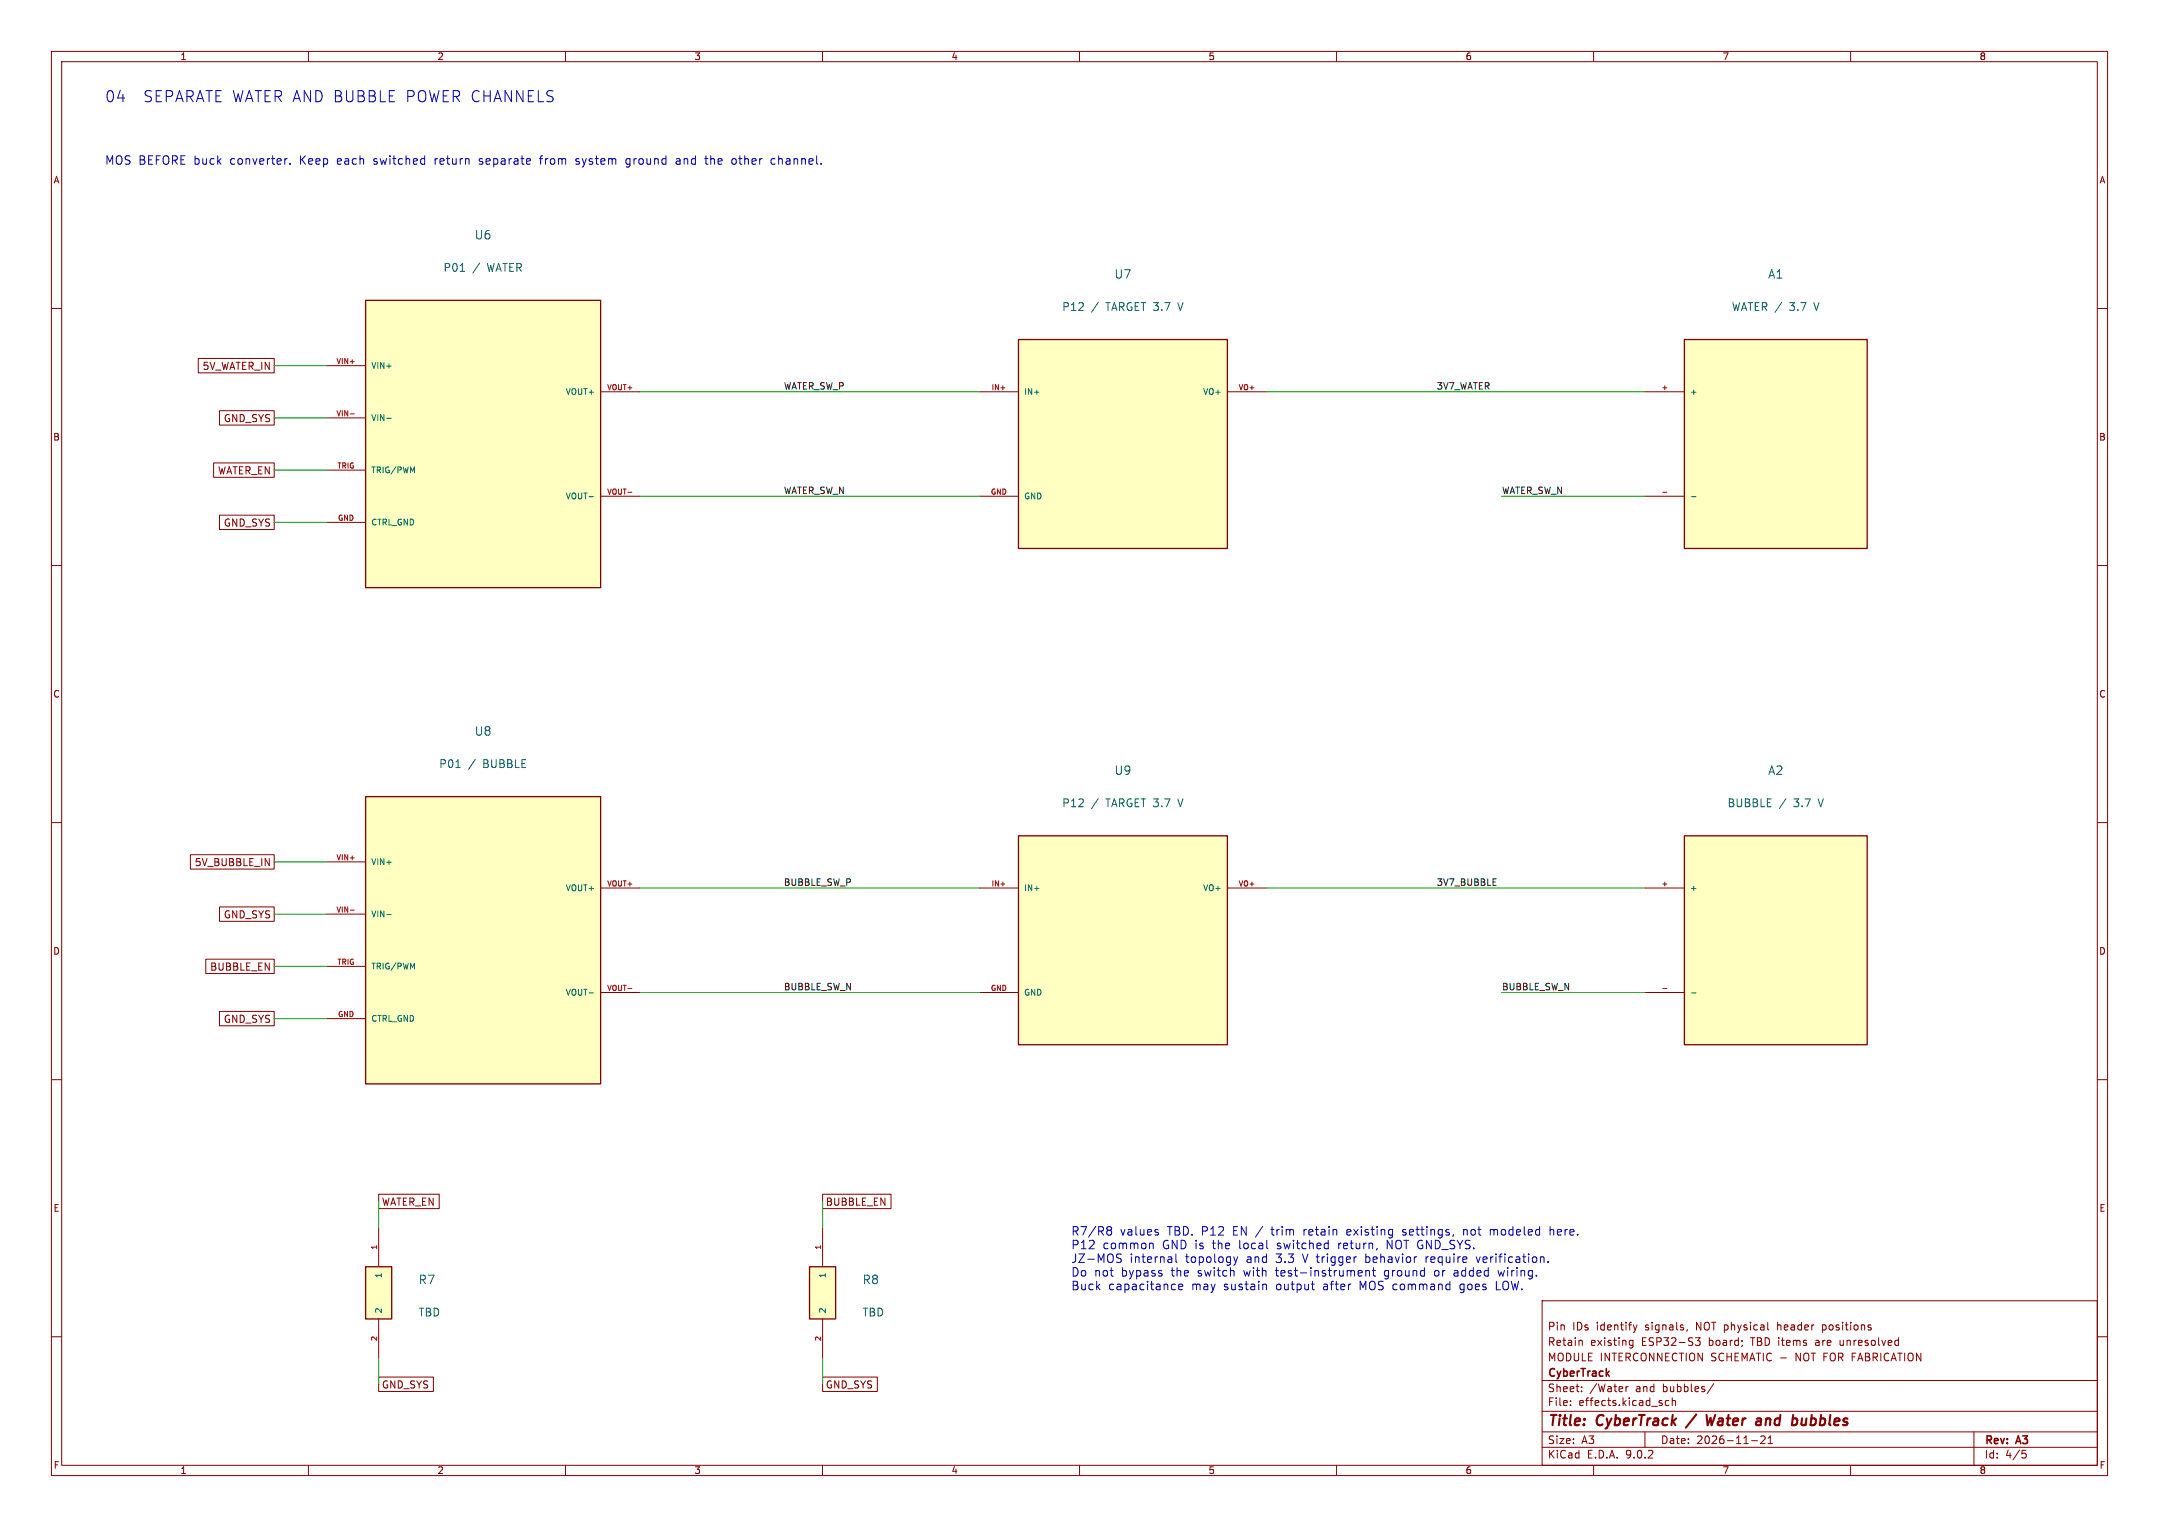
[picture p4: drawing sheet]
<svg xmlns="http://www.w3.org/2000/svg" width="420mm" height="297mm" viewBox="0 0 420 297" stroke-linecap="round" stroke-linejoin="round" font-family="sans-serif">
<g fill="none" stroke="#840000" stroke-width=".19">
<path d="M10 10h400v277h-400zM12 12h396v273h-396zM60 10v2M110 10v2M160 10v2M210 10v2M260 10v2M310 10v2M360 10v2M10 60h2M408 60h2M10 110h2"/>
<path d="M408 110h2M10 160h2M408 160h2M10 210h2M408 210h2M300 253h108v32h-108zM317.7 257.7l.4 1M318.1 258.7l-.2 .4M318.4 257.7l-.3 1M328.2 258.6l-.1 .3M343.9 258.5l.2 .2M354.5 257.7v1.5"/>
<path d="M354.5 258.6l.2 .1M354.7 257.7l-.2 .1M10 260h2M300 278.5h108M300 274.5h108M300 268.5h108M305.5 273.2v.2M305.5 272.5v.1M307.6 260.7l.2 .2v.8M307.7 270.5v.2M307.7 269.8v.1M316.3 269.7v1"/>
<path d="M316.7 269.7l-.3 .1-.1 .2M317 261.5l.2 .2 .5-.1M317.7 260.7v1.2l-.3 .3-.4-.1M317.7 260.8l-.5-.1-.2 .1M320 278.5v3M324.7 272.5l-.5-.1-.3 .3 .2 .6h.6M325.3 272.5l.2-.1 .4 .1v.9M325.3 271.9v1.5M329.8 260.2h.9l-.5 .6 .5 .1v.6l-.3 .2-.6-.2M333.4 269.1l-1.3 1.9M342.5 279.4l.6-.1 .2 .1 .1 .3-1 1.1h1M343.9 279.7l.5-.4v1.5"/>
<path d="M357.9 260.7l.1 .9M384 278.5v6.5M408 260h2M60 285v2M110 285v2M160 285v2M210 285v2M260 285v2M300 281.5h108M310 285v2M340.7 280.2h1.2M343.9 280.8h.9"/>
<path d="M360 285v2M393.4 282.1h.7M393.5 282.7h.4l.3 .2-.2 .6-.5 .1"/>
</g>
<path d="M330 275.1l-2.1 2.6M332 275.2l.2 2 .6-1.4 .2 1.4 .7-2M342.5 276v1.2M342.6 276.3l-.2 .1M350.5 275.9v1.2h.7" fill="none" stroke="#840000" stroke-width=".4"/>
<path d="M198.1 162.6h40.7v40.6h-40.7z" fill="#ffffc2"/>
<path d="M198.1 162.6h40.7v40.6h-40.7z" fill="none" stroke="#840000" stroke-width=".25"/>
<path d="M190.5 172.7h7.6M238.8 172.7h7.6M190.5 193h7.6" fill="none" stroke="#840000" stroke-width=".19"/>
<path d="M194.7 171.9h.8" fill="none" stroke="#a90000" stroke-width=".19"/>
<path d="M213.7 155.3l-1.4 2" fill="none" stroke="#006464" stroke-width=".19"/>
<path d="M71.1 154.9h45.7v55.9h-45.7z" fill="#ffffc2"/>
<path d="M71.1 154.9h45.7v55.9h-45.7z" fill="none" stroke="#840000" stroke-width=".25"/>
<path d="M63.5 167.6h7.6M63.5 177.8h7.6M116.8 172.7h7.7M63.5 188h7.6M63.5 198.1h7.6M116.8 193h7.7" fill="none" stroke="#840000" stroke-width=".19"/>
<path d="M88.7 149.3h.9M92.5 147.7l-1.4 1.9M75.2 177.9h.9M114.6 193.1h.9" fill="none" stroke="#006464" stroke-width=".19"/>
<path d="M68.1 177h.8M122.1 192.3h.8" fill="none" stroke="#a90000" stroke-width=".19"/>
<path d="M198.1 66h40.7v40.7h-40.7z" fill="#ffffc2"/>
<path d="M198.1 66h40.7v40.7h-40.7z" fill="none" stroke="#840000" stroke-width=".25"/>
<path d="M190.5 76.2h7.6M238.8 76.2h7.6M190.5 96.5h7.6" fill="none" stroke="#840000" stroke-width=".19"/>
<path d="M194.7 75.4h.8" fill="none" stroke="#a90000" stroke-width=".19"/>
<path d="M213.7 58.8l-1.4 1.9" fill="none" stroke="#006464" stroke-width=".19"/>
<path d="M327.7 66h35.5v40.7h-35.5z" fill="#ffffc2"/>
<path d="M327.7 66h35.5v40.7h-35.5z" fill="none" stroke="#840000" stroke-width=".25"/>
<path d="M320 76.2h7.7M320 96.5h7.7" fill="none" stroke="#840000" stroke-width=".19"/>
<path d="M346.6 58.8l-1.3 1.9M329 96.6h.9" fill="none" stroke="#006464" stroke-width=".19"/>
<path d="M323.5 95.7h.7" fill="none" stroke="#a90000" stroke-width=".19"/>
<path d="M71.1 58.4h45.7v55.9h-45.7z" fill="#ffffc2"/>
<path d="M71.1 58.4h45.7v55.9h-45.7z" fill="none" stroke="#840000" stroke-width=".25"/>
<path d="M63.5 71.1h7.6M116.8 76.2h7.7M63.5 81.3h7.6M63.5 91.4h7.6M116.8 96.5h7.7M63.5 101.6h7.6" fill="none" stroke="#840000" stroke-width=".19"/>
<path d="M89.5 52.8h.9M93.3 51.2l-1.3 1.9M75.2 81.4h.9M114.6 96.6h.9" fill="none" stroke="#006464" stroke-width=".19"/>
<path d="M68.1 80.5h.8M122.1 95.7h.8" fill="none" stroke="#a90000" stroke-width=".19"/>
<path d="M71.1 246.4h5.1v10.1h-5.1z" fill="#ffffc2"/>
<path d="M71.1 246.4h5.1v10.1h-5.1z" fill="none" stroke="#840000" stroke-width=".25"/>
<path d="M73.7 238.8v7.6M73.7 256.5v7.7" fill="none" stroke="#840000" stroke-width=".19"/>
<path d="M327.7 162.6h35.5v40.6h-35.5z" fill="#ffffc2"/>
<path d="M327.7 162.6h35.5v40.6h-35.5z" fill="none" stroke="#840000" stroke-width=".25"/>
<path d="M320 172.7h7.7M320 193h7.7" fill="none" stroke="#840000" stroke-width=".19"/>
<path d="M347.4 155.3l-1.3 2M329 193.1h.9" fill="none" stroke="#006464" stroke-width=".19"/>
<path d="M323.5 192.3h.7" fill="none" stroke="#a90000" stroke-width=".19"/>
<path d="M157.5 246.4h5.1v10.1h-5.1z" fill="#ffffc2"/>
<path d="M157.5 246.4h5.1v10.1h-5.1z" fill="none" stroke="#840000" stroke-width=".25"/>
<g fill="none" stroke="#840000" stroke-width=".19">
<path d="M38.6 69.7h14.7v2.8h-14.7zM42.7 79.9h10.6v2.8h-10.6zM41.6 90h11.7v2.8h-11.7zM42.7 100.2h10.6v2.8h-10.6zM37 166.2h16.3v2.8h-16.3zM42.7 176.4h10.6v2.8h-10.6zM40 186.6h13.3v2.8h-13.3zM42.7 196.7h10.6v2.8h-10.6zM73.7 232.3h11.7v2.8h-11.7zM160 232.3h13.3v2.8h-13.3zM160 238.8v7.6M160 256.5v7.7"/>
<path d="M73.7 267.8h10.6v2.8h-10.6zM160 267.8h10.7v2.8h-10.7z"/>
</g>
<path d="M290.4 172.2h.7M290.4 170.9h.7" fill="none" stroke="#0f0f0f" stroke-width=".19"/>
<g fill="none" stroke="#009600" stroke-width=".19">
<path d="M53.3 71.1h10.2M124.5 76.2h66M246.4 76.2h73.6M53.3 91.4h10.2M53.3 81.3h10.2M124.5 96.5h66M292.1 96.5h27.9M53.3 101.6h10.2M53.3 167.6h10.2M53.3 177.8h10.2M124.5 172.7h66M246.4 172.7h73.6"/>
<path d="M53.3 198.1h10.2M53.3 188h10.2M124.5 193h66M292.1 193h27.9M73.7 233.7v5.1M160 233.7v5.1M73.7 264.2v5M160 264.2v5"/>
</g>
<g fill="none" stroke="#0000c2" stroke-width=".19">
<path d="M55.9 30.9h-.3M56.4 31.8v.2M104.9 30.9h.7M112 31.9l.2 .1M112.2 30.9l-.2 .2 .2 .3M121.8 32.4l.4 .1M122.1 30.9l-.3 .3v.4l.3 .4M132.1 30.9h-.5M132.1 31.3h-.4a.32 .32 0 0 0-.2 .3 .32 .32 0 0 0 .2 .4h.4M137.1 30.9h.6M137.3 30.3v1.4l.4 .3M142.4 31.6l.3 .4 .4-.1"/>
<path d="M143.1 30.9h-.4l-.3 .3M150.8 30.9h-.5l-.3 .3v.4l.1 .3h.7M215.5 239.2l.1 .1M215.5 238.7l.4-.1 .3 .1v.3l-.3 .3M215.6 239.3h.3M215.6 239.3l-.1 .1M215.9 239.3l.3 .3v.5l-.3 .1h-.4M225.1 239.7l.3 .2-.3 .3M225.1 239.1l.2 .1M284.7 239.1v1.1M285 239.1l-.3 .2M289.9 239.1v1.1"/>
<path d="M290.4 239.1l-.5 .2M301.5 238.6v1.6M302 239.1l-.5 .2M217.5 244.7l.5 .1 .1 .4-.3 .3h-.4M223.9 241.8l.4 .1v.1v.9M227.9 244.5l.1 1M228 245.5h-.2M228 244.8l-.2 .1M228.5 249.8h.2M228.7 250.8l-.2 .1M228.7 243.9v1.4l.3 .2M229.3 250.3l.8-.1-.1-.4h-.5l-.2 .2 .1 .8h.6"/>
<path d="M240 244.4l.4 1.1M240.4 245.5l-.2 .4-.2 .2M240.8 244.4l-.4 1.1M245.9 249.8h.4l.1 .2v.9M255.1 249.8h.6M255.6 250.9h.1M263.7 244.4h.2M264.4 247.1l.5 .1 .1 .3-.8 .2M264.9 248.1l-.5 .1M265.7 247.3l.2-.2 .4 .1 .1 1M265.7 247.1v1.1M267 247.1h.6"/>
<path d="M267.2 246.6v1.4l.4 .2M282.8 240.2l-.1 .2M282.9 247.7v.4M287.2 244.4l.3 1.1M291.1 249.2v1.7h.8M291.4 247.1l.3 1.1M300.1 244.4l.3 .3v.8M301.2 245.4v.1"/>
</g>
<g font-size="3" fill="#0000c2">
<text x="20.3" y="20.1">04</text>
<text x="27.8" y="20.1">SEPARATE WATER AND BUBBLE</text>
<text x="78.9" y="20.1">POWER CHANNELS</text>
</g>
<g font-size="2.8" fill="#840000">
<text x="301" y="277.9">Title:</text>
<text x="310.6" y="277.9">CyberTrack</text>
<text x="333.6" y="277.9">Water</text>
<text x="344.1" y="277.9">and</text>
<text x="351.8" y="277.9">bubbles</text>
</g>
<g font-size="2.3" fill="#0000c2">
<text x="20.3" y="32.3">MOS BEFORE buck</text>
<text x="44.8" y="32.3">converter.</text>
<text x="58.5" y="32.3">Keep</text>
<text x="65.8" y="32.3">each</text>
<text x="73" y="32.3">switched</text>
<text x="85" y="32.3">return</text>
<text x="93.8" y="32.3">separate</text>
<text x="105.8" y="32.3">from</text>
<text x="112.9" y="32.3">system</text>
<text x="122.7" y="32.3">ground</text>
<text x="132.6" y="32.3">and</text>
<text x="138.5" y="32.3">the</text>
<text x="143.7" y="32.3">other</text>
<text x="151.5" y="32.3">channel.</text>
<text x="208.3" y="240.6">R7/R8</text>
<text x="208.3" y="243.3">P12</text>
<text x="208.3" y="245.9">JZ-MOS</text>
<text x="214.5" y="243.3">common</text>
<text x="217.8" y="240.6">values</text>
<text x="219.7" y="245.9">internal</text>
<text x="226.1" y="243.3">GND is</text>
<text x="227.1" y="240.6">TBD. P12</text>
<text x="230.6" y="245.9">topology</text>
<text x="236.1" y="243.3">the</text>
<text x="240" y="240.6">EN /</text>
<text x="241.3" y="243.3">local</text>
<text x="242.5" y="245.9">and</text>
<text x="247.7" y="240.6">trim</text>
<text x="248.4" y="245.9">3.3</text>
<text x="248.8" y="243.3">switched</text>
<text x="253.7" y="245.9">V trigger</text>
<text x="254.1" y="240.6">retain</text>
<text x="260.8" y="243.3">return,</text>
<text x="262.6" y="240.6">existing</text>
<text x="266.1" y="245.9">behavior</text>
<text x="270.4" y="243.3">NOT GND_SYS.</text>
<text x="273.6" y="240.6">settings,</text>
<text x="277.9" y="245.9">require</text>
<text x="285.5" y="240.6">not</text>
<text x="288" y="245.9">verification.</text>
<text x="290.8" y="240.6">modeled</text>
<text x="302.6" y="240.6">here.</text>
<text x="208.3" y="248.6">Do not</text>
<text x="208.3" y="251.3">Buck</text>
<text x="215.6" y="251.3">capacitance</text>
<text x="218.1" y="248.6">bypass</text>
<text x="227.9" y="248.6">the</text>
<text x="231.8" y="251.3">may</text>
<text x="233.2" y="248.6">switch</text>
<text x="238.1" y="251.3">sustain</text>
<text x="242.2" y="248.6">with</text>
<text x="248.4" y="251.3">output</text>
<text x="248.6" y="248.6">test-instrument</text>
<text x="257.7" y="251.3">after</text>
<text x="264.9" y="251.3">MOS command</text>
<text x="269.8" y="248.6">ground</text>
<text x="279.7" y="248.6">or</text>
<text x="283.6" y="248.6">added</text>
<text x="284.6" y="251.3">goes</text>
<text x="291.7" y="251.3">LOW.</text>
<text x="292.3" y="248.6">wiring.</text>
</g>
<g font-size="2.3" fill="#006464">
<text x="92.3" y="46.8">U6</text>
<text x="216.7" y="54.4">U7</text>
<text x="343.9" y="54.4">A1</text>
<text x="92.3" y="143.3">U8</text>
<text x="216.7" y="150.9">U9</text>
<text x="343.9" y="150.9">A2</text>
<text x="81.4" y="250">R7</text>
<text x="167.7" y="250">R8</text>
</g>
<g font-size="2.1" fill="#006464">
<text x="86.2" y="53.1">P01</text>
<text x="94.8" y="53.1">WATER</text>
<text x="206.5" y="60.7">P12</text>
<text x="215.2" y="60.7">TARGET 3.7</text>
<text x="229.5" y="60.7">V</text>
<text x="336.8" y="60.7">WATER /</text>
<text x="348.1" y="60.7">3.7</text>
<text x="353.1" y="60.7">V</text>
<text x="85.3" y="149.6">P01</text>
<text x="94" y="149.6">BUBBLE</text>
<text x="206.5" y="157.2">P12</text>
<text x="215.2" y="157.2">TARGET 3.7</text>
<text x="229.5" y="157.2">V</text>
<text x="336" y="157.2">BUBBLE</text>
<text x="349" y="157.2">3.7</text>
<text x="353.9" y="157.2">V</text>
<text x="81.3" y="256.3">TBD</text>
<text x="167.7" y="256.3">TBD</text>
</g>
<g font-size="2.1" fill="#840000">
<text x="301" y="262">Retain</text>
<text x="301" y="259">Pin</text>
<text x="305.9" y="259">IDs</text>
<text x="309.4" y="262">existing</text>
<text x="310.6" y="259">identify</text>
<text x="319.4" y="262">ESP32-S3</text>
<text x="320.2" y="259">signals,</text>
<text x="330.2" y="259">NOT physical</text>
<text x="332.5" y="262">board;</text>
<text x="340.9" y="262">TBD items</text>
<text x="346.3" y="259">header</text>
<text x="353.7" y="262">are</text>
<text x="355.2" y="259">positions</text>
<text x="358.6" y="262">unresolved</text>
<text x="301" y="268.2">CyberTrack</text>
<text x="301" y="265">MODULE INTERCONNECTION SCHEMATIC -</text>
<text x="349.5" y="265">NOT FOR FABRICATION</text>
<text x="301" y="273.7">File:</text>
<text x="301" y="271">Sheet:</text>
<text x="307.1" y="273.7">effects.kicad_sch</text>
<text x="309.2" y="271">/Water</text>
<text x="318.2" y="271">and</text>
<text x="323.6" y="271">bubbles/</text>
<text x="301" y="281.1">Size:</text>
<text x="307.6" y="281.1">A3</text>
<text x="323" y="281.1">Date:</text>
<text x="330" y="281.1">2026-11-21</text>
<text x="386" y="281.3">Rev:</text>
<text x="392.4" y="281.3">A3</text>
<text x="301" y="283.9">KiCad</text>
<text x="308.7" y="283.9">E.D.A.</text>
<text x="316.3" y="283.9">9.0.2</text>
<text x="386" y="283.9">Id:</text>
<text x="390.1" y="283.9">4/5</text>
</g>
<g font-size="1.9" fill="#840000">
<text x="39.3" y="72.1">5V_WATER_IN</text>
<text x="43.5" y="82.3">GND_SYS</text>
<text x="42.3" y="92.5">WATER_EN</text>
<text x="43.5" y="102.6">GND_SYS</text>
<text x="37.8" y="168.7">5V_BUBBLE_IN</text>
<text x="43.5" y="178.8">GND_SYS</text>
<text x="40.8" y="189">BUBBLE_EN</text>
<text x="43.5" y="199.1">GND_SYS</text>
<text x="74.2" y="234.7">WATER_EN</text>
<text x="160.5" y="234.7">BUBBLE_EN</text>
<text x="74.2" y="270.3">GND_SYS</text>
<text x="160.5" y="270.3">GND_SYS</text>
</g>
<g font-size="1.8" fill="#840000">
<text x="35" y="11.9">1</text>
<text x="85" y="11.9">2</text>
<text x="135" y="11.9">3</text>
<text x="185" y="11.9">4</text>
<text x="235" y="11.9">5</text>
<text x="285" y="11.9">6</text>
<text x="335" y="11.9">7</text>
<text x="385" y="11.9">8</text>
<text x="10.3" y="35.9">A</text>
<text x="408.3" y="35.9">A</text>
<text x="10.3" y="85.9">B</text>
<text x="408.2" y="85.9">B</text>
<text x="10.3" y="135.9">C</text>
<text x="408.2" y="135.9">C</text>
<text x="10.3" y="185.9">D</text>
<text x="408.2" y="185.9">D</text>
<text x="10.3" y="235.9">E</text>
<text x="408.3" y="235.9">E</text>
<text x="10.3" y="285.9">F</text>
<text x="35" y="286.9">1</text>
<text x="85" y="286.9">2</text>
<text x="135" y="286.9">3</text>
<text x="185" y="286.9">4</text>
<text x="235" y="286.9">5</text>
<text x="285" y="286.9">6</text>
<text x="335" y="286.9">7</text>
<text x="385" y="286.9">8</text>
<text x="408.3" y="285.9">F</text>
</g>
<g font-size="1.8" fill="#0f0f0f">
<text x="152.4" y="75.9">WATER_SW_P</text>
<text x="279.4" y="75.9">3V7_WATER</text>
<text x="152.4" y="96.2">WATER_SW_N</text>
<text x="292.1" y="96.2">WATER_SW_N</text>
<text x="152.4" y="172.4">BUBBLE_SW_P</text>
<text x="279.4" y="172.4">3V7_BUBBLE</text>
<text x="152.4" y="192.7">BUBBLE_SW_N</text>
<text x="292.1" y="192.7">BUBBLE_SW_N</text>
</g>
<g font-size="1.6" fill="#006464">
<text x="72.1" y="71.9">VIN+</text>
<text x="109.9" y="77">VOUT+</text>
<text x="199.1" y="77">IN+</text>
<text x="233.9" y="77">VO+</text>
<text x="328.7" y="77">+</text>
<text x="72.1" y="82.1">VIN-</text>
<text x="72.1" y="92.2">TRIG/PWM</text>
<text x="109.9" y="97.3">VOUT-</text>
<text x="199.1" y="97.3">GND</text>
<text x="72.1" y="102.4">CTRL_GND</text>
<text x="72.1" y="168.4">VIN+</text>
<text x="109.9" y="173.5">VOUT+</text>
<text x="199.1" y="173.5">IN+</text>
<text x="233.9" y="173.5">VO+</text>
<text x="328.7" y="173.5">+</text>
<text x="72.1" y="178.6">VIN-</text>
<text x="72.1" y="188.8">TRIG/PWM</text>
<text x="109.9" y="193.8">VOUT-</text>
<text x="199.1" y="193.8">GND</text>
<text x="72.1" y="198.9">CTRL_GND</text>
<text x="74.5" y="248.7" transform="rotate(-90 74.5 248.7)">1</text>
<text x="160.8" y="248.7" transform="rotate(-90 160.8 248.7)">1</text>
<text x="74.5" y="255.5" transform="rotate(-90 74.5 255.5)">2</text>
<text x="160.8" y="255.5" transform="rotate(-90 160.8 255.5)">2</text>
</g>
<g font-size="1.4" fill="#a90000">
<text x="65.3" y="70.9">VIN+</text>
<text x="118" y="75.9">VOUT+</text>
<text x="192.8" y="75.9">IN+</text>
<text x="240.8" y="75.9">VO+</text>
<text x="323.1" y="75.9">+</text>
<text x="65.3" y="81">VIN-</text>
<text x="65.5" y="91.2">TRIG</text>
<text x="65.6" y="101.3">GND</text>
<text x="118" y="96.3">VOUT-</text>
<text x="192.6" y="96.3">GND</text>
<text x="65.3" y="167.4">VIN+</text>
<text x="118" y="172.5">VOUT+</text>
<text x="192.8" y="172.5">IN+</text>
<text x="240.8" y="172.5">VO+</text>
<text x="323.1" y="172.5">+</text>
<text x="65.3" y="177.5">VIN-</text>
<text x="65.5" y="187.7">TRIG</text>
<text x="65.6" y="197.9">GND</text>
<text x="118" y="192.8">VOUT-</text>
<text x="192.6" y="192.8">GND</text>
<text x="73.4" y="243.2" transform="rotate(-90 73.4 243.2)">1</text>
<text x="159.8" y="243.2" transform="rotate(-90 159.8 243.2)">1</text>
<text x="73.4" y="261" transform="rotate(-90 73.4 261)">2</text>
<text x="159.8" y="261" transform="rotate(-90 159.8 261)">2</text>
</g>
</svg>
